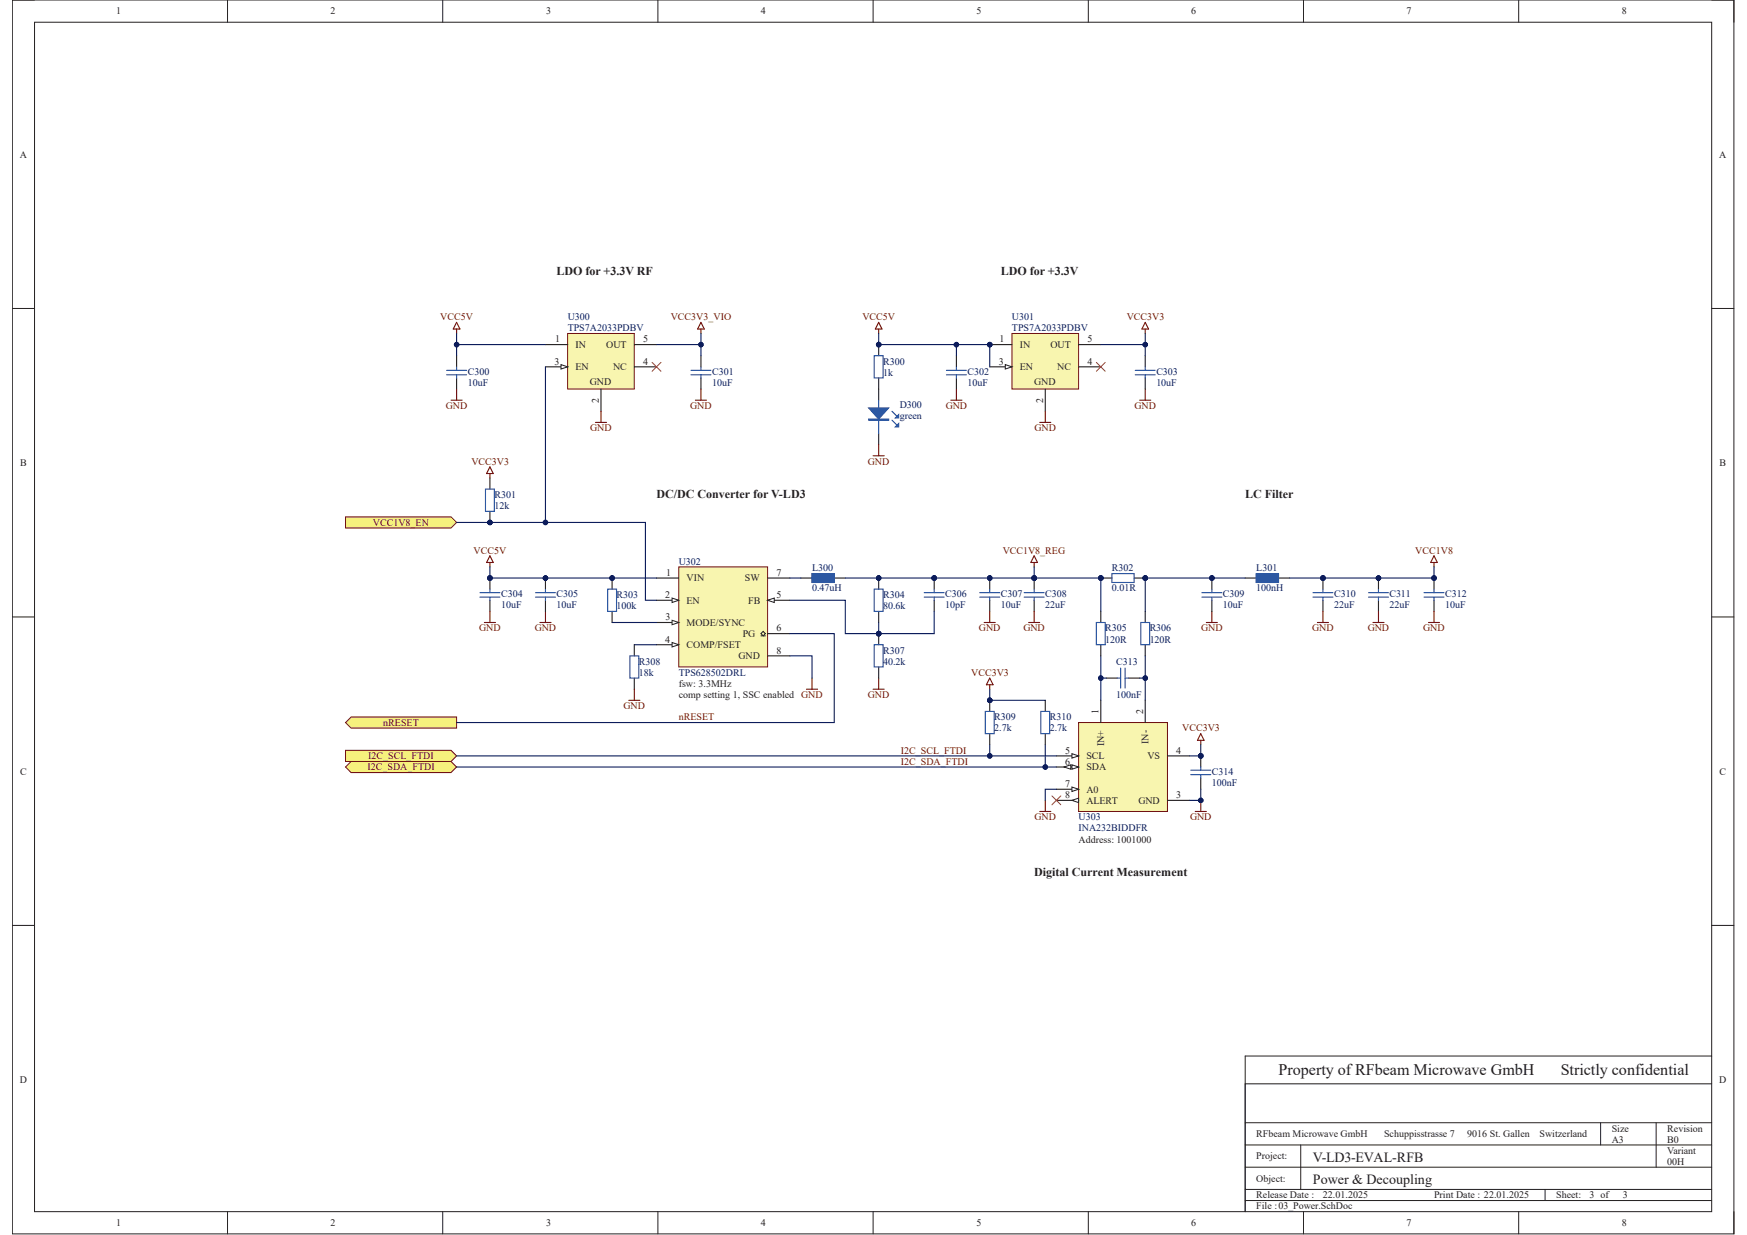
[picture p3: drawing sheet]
<svg xmlns="http://www.w3.org/2000/svg" width="297mm" height="210mm" viewBox="0 0 297 210" stroke-linecap="round" stroke-linejoin="round" font-family="sans-serif">
<g fill="none" stroke="#231f20" stroke-width=".17">
<path d="M2.1 0h292.7v209.7h-292.7zM2.1 0h3.8M38.7 0v3.8M75.3 0v3.8M111.9 0v3.8M148.5 0v3.8M185 0v3.8M221.6 0v3.8M258.2 0v3.8M291 0h3.8v3.8M5.9 3.8h285.1v202.1h-285.1zM2.1 52.4h3.8"/>
<path d="M291 52.4h3.8M2.1 104.9h3.8M291 104.9h3.8M2.1 157.3h3.8M291 157.3h3.8M291 179.5h-79.3v26.4M211.7 190.8h79.3M211.7 194.6h79.3M211.7 198.4h79.3M211.7 184.2h79.3M221.2 194.6v7.6M272.1 190.8v3.8"/>
<path d="M281.6 190.8v7.6M38.7 205.9v3.8M75.3 205.9v3.8M111.9 205.9v3.8M148.5 205.9v3.8M185 205.9v3.8M211.7 202.2h79.3M211.7 204h79.3M221.6 205.9v3.8M258.2 205.9v3.8M262.7 202.2v1.8M294.8 205.9v3.8"/>
</g>
<circle cx="83.3" cy="98.2" r=".38" fill="#0c1c5b"/>
<circle cx="83.3" cy="98.2" r=".38" fill="none" stroke="#0c1c5b" stroke-width=".17"/>
<path d="M83.3 98.2v1.9" fill="none" stroke="#231f20" stroke-width=".19"/>
<circle cx="83.3" cy="98.2" r=".38" fill="#0c1c5b"/>
<circle cx="83.3" cy="98.2" r=".38" fill="none" stroke="#0c1c5b" stroke-width=".17"/>
<path d="M83.3 102v1.9" fill="none" stroke="#231f20" stroke-width=".19"/>
<path d="M81.6 101.5h3.4M81.6 100.7h3.4M83.3 100.2v.5M83.3 101.5v.6" fill="none" stroke="#1f51a3" stroke-width=".19"/>
<circle cx="175.8" cy="98.2" r=".38" fill="#0c1c5b"/>
<circle cx="175.8" cy="98.2" r=".38" fill="none" stroke="#0c1c5b" stroke-width=".17"/>
<path d="M175.8 98.2v1.9" fill="none" stroke="#231f20" stroke-width=".19"/>
<circle cx="175.8" cy="98.2" r=".38" fill="#0c1c5b"/>
<circle cx="175.8" cy="98.2" r=".38" fill="none" stroke="#0c1c5b" stroke-width=".17"/>
<path d="M175.8 102v1.9" fill="none" stroke="#231f20" stroke-width=".19"/>
<path d="M174.1 101.5h3.4M174.1 100.7h3.4M175.8 100.2v.5M175.8 101.5v.6" fill="none" stroke="#1f51a3" stroke-width=".19"/>
<circle cx="168.3" cy="98.2" r=".38" fill="#0c1c5b"/>
<circle cx="168.3" cy="98.2" r=".38" fill="none" stroke="#0c1c5b" stroke-width=".17"/>
<path d="M168.3 98.2v1.9" fill="none" stroke="#231f20" stroke-width=".19"/>
<circle cx="168.3" cy="98.2" r=".38" fill="#0c1c5b"/>
<circle cx="168.3" cy="98.2" r=".38" fill="none" stroke="#0c1c5b" stroke-width=".17"/>
<path d="M168.3 102v1.9" fill="none" stroke="#231f20" stroke-width=".19"/>
<path d="M166.6 101.5h3.4M166.6 100.7h3.4M168.3 100.2v.5M168.3 101.5v.6" fill="none" stroke="#1f51a3" stroke-width=".19"/>
<path d="M115.4 96.4h15.1v17h-15.1z" fill-rule="evenodd" fill="#f8f5af"/>
<path d="M115.4 96.4h15.1v17h-15.1z" fill="none" stroke="#6e0c0e" stroke-width=".17"/>
<path d="M111.6 105.8h3.8" fill="none" stroke="#231f20" stroke-width=".19"/>
<path d="M114.3 105.4l1.1 .4-1.1 .4z" fill="#f9fcfe"/>
<path d="M114.3 105.4l1.1 .4-1.1 .4z" fill="none" stroke="#231f20" stroke-width=".17"/>
<path d="M111.6 98.2h3.8M130.5 102h3.8" fill="none" stroke="#231f20" stroke-width=".19"/>
<path d="M130.5 102l1.1-.4v.8z" fill="#f9fcfe"/>
<path d="M130.5 102l1.1-.4v.8z" fill="none" stroke="#231f20" stroke-width=".17"/>
<path d="M111.6 109.6h3.8" fill="none" stroke="#231f20" stroke-width=".19"/>
<path d="M114.3 109.2l1.1 .4-1.1 .4z" fill="#f9fcfe"/>
<path d="M114.3 109.2l1.1 .4-1.1 .4z" fill="none" stroke="#231f20" stroke-width=".17"/>
<path d="M111.6 102h3.8" fill="none" stroke="#231f20" stroke-width=".19"/>
<path d="M114.3 101.6l1.1 .4-1.1 .4z" fill="#f9fcfe"/>
<path d="M114.3 101.6l1.1 .4-1.1 .4zM129.4 108.1h.7M129.8 107.3l.3 .4-.3 .4-.4-.4z" fill="none" stroke="#231f20" stroke-width=".17"/>
<path d="M130.5 98.2h3.8M136.2 98.2h1.9M141.8 98.2h1.9M130.5 107.7h3.8M130.5 111.5h3.8" fill="none" stroke="#231f20" stroke-width=".19"/>
<path d="M83.3 94.5l.6 1.1h-1.2zM83.3 95.6v.8M243.8 94.5l.6 1.1h-1.1zM243.8 95.6v.8" fill="none" stroke="#6e0c0e" stroke-width=".19"/>
<path d="M138.1 97.5h3.7v1.5h-3.7z" fill-rule="evenodd" fill="#1f51a3"/>
<path d="M138.1 97.5h3.7v1.5h-3.7z" fill="none" stroke="#1f51a3" stroke-width=".17"/>
<path d="M138.1 97.5h3.7v1.5h-3.7z" fill="none" stroke="#1f51a3" stroke-width=".19"/>
<path d="M82.4 105.8h1.8M83.3 103.9v1.9M91.8 105.8h1.9M92.7 103.9v1.9M137.1 117.1h1.9M138.1 115.2v1.9M148.5 117.1h1.8M149.4 115.2v1.9" fill="none" stroke="#6e0c0e" stroke-width=".19"/>
<circle cx="158.8" cy="98.2" r=".38" fill="#0c1c5b"/>
<circle cx="158.8" cy="98.2" r=".38" fill="none" stroke="#0c1c5b" stroke-width=".17"/>
<path d="M158.8 98.2v1.9" fill="none" stroke="#231f20" stroke-width=".19"/>
<circle cx="158.8" cy="98.2" r=".38" fill="#0c1c5b"/>
<circle cx="158.8" cy="98.2" r=".38" fill="none" stroke="#0c1c5b" stroke-width=".17"/>
<path d="M107.9 109.6v1.9M107.9 115.2v1.9M158.8 102v1.9" fill="none" stroke="#231f20" stroke-width=".19"/>
<path d="M107.1 111.5h1.5v3.7h-1.5zM157.1 101.5h3.4M157.1 100.7h3.4M158.8 100.2v.5M158.8 101.5v.6" fill="none" stroke="#1f51a3" stroke-width=".19"/>
<path d="M106.9 119h1.9M107.9 117.1v1.9M167.3 105.8h1.9M168.3 103.9v1.9" fill="none" stroke="#6e0c0e" stroke-width=".19"/>
<circle cx="149.4" cy="98.2" r=".38" fill="#0c1c5b"/>
<circle cx="149.4" cy="98.2" r=".38" fill="none" stroke="#0c1c5b" stroke-width=".17"/>
<path d="M149.4 98.2v1.9M149.4 103.9v1.9" fill="none" stroke="#231f20" stroke-width=".19"/>
<circle cx="149.4" cy="98.2" r=".38" fill="#0c1c5b"/>
<circle cx="149.4" cy="98.2" r=".38" fill="none" stroke="#0c1c5b" stroke-width=".17"/>
<path d="M148.6 100.1h1.6v3.8h-1.6z" fill="none" stroke="#1f51a3" stroke-width=".19"/>
<circle cx="149.4" cy="107.7" r=".38" fill="#0c1c5b"/>
<circle cx="149.4" cy="107.7" r=".38" fill="none" stroke="#0c1c5b" stroke-width=".17"/>
<path d="M149.4 107.7v1.9M149.4 113.4v1.8" fill="none" stroke="#231f20" stroke-width=".19"/>
<circle cx="149.4" cy="107.7" r=".38" fill="#0c1c5b"/>
<circle cx="149.4" cy="107.7" r=".38" fill="none" stroke="#0c1c5b" stroke-width=".17"/>
<path d="M148.6 109.6h1.6v3.8h-1.6z" fill="none" stroke="#1f51a3" stroke-width=".19"/>
<path d="M211.7 98.2h1.9M217.4 98.2h1.9" fill="none" stroke="#231f20" stroke-width=".19"/>
<path d="M213.6 97.5h3.8v1.5h-3.8z" fill-rule="evenodd" fill="#1f51a3"/>
<path d="M213.6 97.5h3.8v1.5h-3.8z" fill="none" stroke="#1f51a3" stroke-width=".17"/>
<path d="M213.6 97.5h3.8v1.5h-3.8z" fill="none" stroke="#1f51a3" stroke-width=".19"/>
<path d="M174.9 105.8h1.9M175.8 103.9v1.9" fill="none" stroke="#6e0c0e" stroke-width=".19"/>
<circle cx="92.7" cy="98.2" r=".38" fill="#0c1c5b"/>
<circle cx="92.7" cy="98.2" r=".38" fill="none" stroke="#0c1c5b" stroke-width=".17"/>
<path d="M92.7 98.2v1.9" fill="none" stroke="#231f20" stroke-width=".19"/>
<circle cx="92.7" cy="98.2" r=".38" fill="#0c1c5b"/>
<circle cx="92.7" cy="98.2" r=".38" fill="none" stroke="#0c1c5b" stroke-width=".17"/>
<path d="M92.7 102v1.9" fill="none" stroke="#231f20" stroke-width=".19"/>
<path d="M91 101.5h3.4M91 100.7h3.4M92.7 100.2v.5M92.7 101.5v.6" fill="none" stroke="#1f51a3" stroke-width=".19"/>
<path d="M205.1 105.8h1.9M206.1 103.9v1.9" fill="none" stroke="#6e0c0e" stroke-width=".19"/>
<circle cx="224.9" cy="98.2" r=".38" fill="#0c1c5b"/>
<circle cx="224.9" cy="98.2" r=".38" fill="none" stroke="#0c1c5b" stroke-width=".17"/>
<path d="M224.9 98.2v1.9" fill="none" stroke="#231f20" stroke-width=".19"/>
<circle cx="224.9" cy="98.2" r=".38" fill="#0c1c5b"/>
<circle cx="224.9" cy="98.2" r=".38" fill="none" stroke="#0c1c5b" stroke-width=".17"/>
<path d="M224.9 102v1.9" fill="none" stroke="#231f20" stroke-width=".19"/>
<path d="M223.2 101.5h3.4M223.2 100.7h3.4M224.9 100.2v.5M224.9 101.5v.6" fill="none" stroke="#1f51a3" stroke-width=".19"/>
<circle cx="234.4" cy="98.2" r=".38" fill="#0c1c5b"/>
<circle cx="234.4" cy="98.2" r=".38" fill="none" stroke="#0c1c5b" stroke-width=".17"/>
<path d="M234.4 98.2v1.9" fill="none" stroke="#231f20" stroke-width=".19"/>
<circle cx="234.4" cy="98.2" r=".38" fill="#0c1c5b"/>
<circle cx="234.4" cy="98.2" r=".38" fill="none" stroke="#0c1c5b" stroke-width=".17"/>
<path d="M234.4 102v1.9" fill="none" stroke="#231f20" stroke-width=".19"/>
<path d="M232.7 101.5h3.4M232.7 100.7h3.4M234.4 100.2v.5M234.4 101.5v.6" fill="none" stroke="#1f51a3" stroke-width=".19"/>
<path d="M175.8 94.5l.6 1.1h-1.1zM175.8 95.6v.8M224 105.8h1.9M224.9 103.9v1.9M233.4 105.8h1.9M234.4 103.9v1.9" fill="none" stroke="#6e0c0e" stroke-width=".19"/>
<path d="M59.7 129.4h17l.9 1-.9 .9h-17l-1-.9z" fill-rule="evenodd" fill="#f6f17d"/>
<path d="M59.7 129.4h17l.9 1-.9 .9h-17l-1-.9z" fill="none" stroke="#6e0c0e" stroke-width=".17"/>
<path d="M58.7 127.5h18l.9 1-.9 .9h-18z" fill-rule="evenodd" fill="#f6f17d"/>
<path d="M58.7 127.5h18l.9 1-.9 .9h-18z" fill="none" stroke="#6e0c0e" stroke-width=".17"/>
<path d="M58.7 87.9h18l.9 .9-.9 .9h-18z" fill-rule="evenodd" fill="#f6f17d"/>
<path d="M58.7 87.9h18l.9 .9-.9 .9h-18z" fill="none" stroke="#6e0c0e" stroke-width=".17"/>
<circle cx="243.8" cy="98.2" r=".38" fill="#0c1c5b"/>
<circle cx="243.8" cy="98.2" r=".38" fill="none" stroke="#0c1c5b" stroke-width=".17"/>
<path d="M243.8 98.2v1.9" fill="none" stroke="#231f20" stroke-width=".19"/>
<circle cx="243.8" cy="98.2" r=".38" fill="#0c1c5b"/>
<circle cx="243.8" cy="98.2" r=".38" fill="none" stroke="#0c1c5b" stroke-width=".17"/>
<path d="M243.8 102v1.9" fill="none" stroke="#231f20" stroke-width=".19"/>
<path d="M242.1 101.5h3.4M242.1 100.7h3.4M243.8 100.2v.5M243.8 101.5v.6" fill="none" stroke="#1f51a3" stroke-width=".19"/>
<path d="M83.3 79.4l.6 1.1h-1.2zM83.3 80.5v.7M242.9 105.8h1.9M243.8 103.9v1.9" fill="none" stroke="#6e0c0e" stroke-width=".19"/>
<circle cx="83.3" cy="88.8" r=".38" fill="#0c1c5b"/>
<circle cx="83.3" cy="88.8" r=".38" fill="none" stroke="#0c1c5b" stroke-width=".17"/>
<path d="M83.3 86.9v1.9" fill="none" stroke="#231f20" stroke-width=".19"/>
<circle cx="83.3" cy="88.8" r=".38" fill="#0c1c5b"/>
<circle cx="83.3" cy="88.8" r=".38" fill="none" stroke="#0c1c5b" stroke-width=".17"/>
<path d="M83.3 81.2v1.9" fill="none" stroke="#231f20" stroke-width=".19"/>
<path d="M82.5 83.1h1.6v3.8h-1.6z" fill="none" stroke="#1f51a3" stroke-width=".19"/>
<circle cx="168.3" cy="58.6" r=".38" fill="#0c1c5b"/>
<circle cx="168.3" cy="58.6" r=".38" fill="none" stroke="#0c1c5b" stroke-width=".17"/>
<path d="M172.1 56.7h11.3v9.4h-11.3z" fill-rule="evenodd" fill="#f8f5af"/>
<path d="M172.1 56.7h11.3v9.4h-11.3z" fill="none" stroke="#6e0c0e" stroke-width=".17"/>
<path d="M168.3 58.6h3.8" fill="none" stroke="#231f20" stroke-width=".19"/>
<circle cx="168.3" cy="58.6" r=".38" fill="#0c1c5b"/>
<circle cx="168.3" cy="58.6" r=".38" fill="none" stroke="#0c1c5b" stroke-width=".17"/>
<path d="M183.4 58.6h3.8M168.3 62.3h3.8M177.7 66.1v3.8" fill="none" stroke="#231f20" stroke-width=".19"/>
<path d="M170.9 62l1.2 .3-1.2 .4z" fill="#f9fcfe"/>
<path d="M170.9 62l1.2 .3-1.2 .4z" fill="none" stroke="#231f20" stroke-width=".17"/>
<path d="M162.6 60.5v1.8M162.6 64.2v1.9M183.4 62.3h3.8M194.7 60.5v1.8M194.7 64.2v1.9" fill="none" stroke="#231f20" stroke-width=".19"/>
<path d="M149.4 54.8l.6 1.1h-1.2zM149.4 55.9v.8M194.7 55.9v.8M194.7 54.8l.6 1.1h-1.1zM161.7 68h1.9M162.6 66.1v1.9M176.8 71.8h1.9M177.7 69.9v1.9M193.8 68h1.9M194.7 66.1v1.9M168.3 115.2l.5 1.2h-1.1zM168.3 116.4v.7" fill="none" stroke="#6e0c0e" stroke-width=".19"/>
<path d="M186.4 61.6l1.5 1.5M187.9 61.6l-1.5 1.5" fill="none" stroke="#ee1d23" stroke-width=".17"/>
<path d="M160.9 63.7h3.4M160.9 62.9h3.4M162.6 62.4v.5M162.6 63.7v.6M193 63.7h3.4M193 62.9h3.4M194.7 62.4v.5M194.7 63.7v.6" fill="none" stroke="#1f51a3" stroke-width=".19"/>
<circle cx="168.3" cy="119" r=".38" fill="#0c1c5b"/>
<circle cx="168.3" cy="119" r=".38" fill="none" stroke="#0c1c5b" stroke-width=".17"/>
<path d="M168.3 119v1.9M168.3 124.7v1.9" fill="none" stroke="#231f20" stroke-width=".19"/>
<circle cx="168.3" cy="119" r=".38" fill="#0c1c5b"/>
<circle cx="168.3" cy="119" r=".38" fill="none" stroke="#0c1c5b" stroke-width=".17"/>
<path d="M167.5 120.9h1.5v3.8h-1.5zM177 120.9h1.5v3.8h-1.5z" fill="none" stroke="#1f51a3" stroke-width=".19"/>
<path d="M177.7 119v1.9M177.7 124.7v1.9" fill="none" stroke="#231f20" stroke-width=".19"/>
<path d="M59.7 121.9h17.9v1.9h-17.9l-1-1z" fill-rule="evenodd" fill="#f6f17d"/>
<path d="M59.7 121.9h17.9v1.9h-17.9l-1-1z" fill="none" stroke="#6e0c0e" stroke-width=".17"/>
<circle cx="104.1" cy="98.2" r=".38" fill="#0c1c5b"/>
<circle cx="104.1" cy="98.2" r=".38" fill="none" stroke="#0c1c5b" stroke-width=".17"/>
<path d="M104.1 98.2v1.9" fill="none" stroke="#231f20" stroke-width=".19"/>
<circle cx="104.1" cy="98.2" r=".38" fill="#0c1c5b"/>
<circle cx="104.1" cy="98.2" r=".38" fill="none" stroke="#0c1c5b" stroke-width=".17"/>
<path d="M104.1 103.9v1.9" fill="none" stroke="#231f20" stroke-width=".19"/>
<path d="M103.3 100.1h1.5v3.8h-1.5z" fill="none" stroke="#1f51a3" stroke-width=".19"/>
<path d="M183.4 122.8h15.1v15.1h-15.1z" fill-rule="evenodd" fill="#f8f5af"/>
<path d="M183.4 122.8h15.1v15.1h-15.1z" fill="none" stroke="#6e0c0e" stroke-width=".17"/>
<path d="M187.2 119v3.8M194.7 119v3.8M179.6 128.5h3.8M198.5 136h3.8M198.5 128.5h3.8" fill="none" stroke="#231f20" stroke-width=".19"/>
<path d="M182.3 128.1l1.1 .4-1.1 .4z" fill="#f9fcfe"/>
<path d="M182.3 128.1l1.1 .4-1.1 .4z" fill="none" stroke="#231f20" stroke-width=".17"/>
<path d="M179.6 130.4h3.8" fill="none" stroke="#231f20" stroke-width=".19"/>
<path d="M182.3 130l1.1 .4-1.1 .3z" fill="#f9fcfe"/>
<path d="M182.3 130l1.1 .4-1.1 .3z" fill="none" stroke="#231f20" stroke-width=".17"/>
<path d="M180.9 130.4l1.2-.4v.7z" fill="#f9fcfe"/>
<path d="M180.9 130.4l1.2-.4v.7z" fill="none" stroke="#231f20" stroke-width=".17"/>
<path d="M179.6 134.1h3.8" fill="none" stroke="#231f20" stroke-width=".19"/>
<path d="M182.3 133.8l1.1 .3-1.1 .4z" fill="#f9fcfe"/>
<path d="M182.3 133.8l1.1 .3-1.1 .4z" fill="none" stroke="#231f20" stroke-width=".17"/>
<path d="M179.6 136h3.8" fill="none" stroke="#231f20" stroke-width=".19"/>
<path d="M182.3 136l1.1-.3v.7z" fill="#f9fcfe"/>
<path d="M182.3 136l1.1-.3v.7z" fill="none" stroke="#231f20" stroke-width=".17"/>
<circle cx="187.2" cy="98.2" r=".38" fill="#0c1c5b"/>
<circle cx="187.2" cy="98.2" r=".38" fill="none" stroke="#0c1c5b" stroke-width=".17"/>
<circle cx="194.7" cy="98.2" r=".38" fill="#0c1c5b"/>
<circle cx="194.7" cy="98.2" r=".38" fill="none" stroke="#0c1c5b" stroke-width=".17"/>
<path d="M187.2 98.2h1.9" fill="none" stroke="#231f20" stroke-width=".19"/>
<circle cx="187.2" cy="98.2" r=".38" fill="#0c1c5b"/>
<circle cx="187.2" cy="98.2" r=".38" fill="none" stroke="#0c1c5b" stroke-width=".17"/>
<path d="M192.8 98.2h1.9" fill="none" stroke="#231f20" stroke-width=".19"/>
<circle cx="194.7" cy="98.2" r=".38" fill="#0c1c5b"/>
<circle cx="194.7" cy="98.2" r=".38" fill="none" stroke="#0c1c5b" stroke-width=".17"/>
<path d="M189.1 97.5h3.7v1.5h-3.7zM186.4 105.8h1.5v3.8h-1.5zM194 105.8h1.5v3.8h-1.5z" fill="none" stroke="#1f51a3" stroke-width=".19"/>
<path d="M187.2 103.9v1.9M187.2 109.6v1.9M194.7 103.9v1.9M194.7 109.6v1.9" fill="none" stroke="#231f20" stroke-width=".19"/>
<path d="M203.2 137.9h1.9M204.2 136v1.9" fill="none" stroke="#6e0c0e" stroke-width=".19"/>
<circle cx="204.2" cy="136" r=".38" fill="#0c1c5b"/>
<circle cx="204.2" cy="136" r=".38" fill="none" stroke="#0c1c5b" stroke-width=".17"/>
<path d="M204.2 124.7l.5 1.1h-1.1zM204.2 125.8v.8" fill="none" stroke="#6e0c0e" stroke-width=".19"/>
<path d="M178.9 135.3l1.5 1.5M180.4 135.3l-1.5 1.5" fill="none" stroke="#ee1d23" stroke-width=".17"/>
<path d="M188.1 115.2h1.9M191.9 115.2h1.9" fill="none" stroke="#231f20" stroke-width=".19"/>
<path d="M190 115.2h.5M190.5 113.5v3.4M191.3 115.2h.6M191.3 113.5v3.4" fill="none" stroke="#1f51a3" stroke-width=".19"/>
<circle cx="204.2" cy="128.5" r=".38" fill="#0c1c5b"/>
<circle cx="204.2" cy="128.5" r=".38" fill="none" stroke="#0c1c5b" stroke-width=".17"/>
<path d="M204.2 128.5v1.9M204.2 132.3v1.8" fill="none" stroke="#231f20" stroke-width=".19"/>
<circle cx="204.2" cy="128.5" r=".38" fill="#0c1c5b"/>
<circle cx="204.2" cy="128.5" r=".38" fill="none" stroke="#0c1c5b" stroke-width=".17"/>
<path d="M202.5 130.9h3.4M202.5 131.7h3.4M204.2 130.3v.6M204.2 131.7v.5" fill="none" stroke="#1f51a3" stroke-width=".19"/>
<path d="M176.8 137.9h1.9M177.7 136v1.9" fill="none" stroke="#6e0c0e" stroke-width=".19"/>
<circle cx="149.4" cy="58.6" r=".38" fill="#0c1c5b"/>
<circle cx="149.4" cy="58.6" r=".38" fill="none" stroke="#0c1c5b" stroke-width=".17"/>
<path d="M149.4 58.6v1.9M149.4 64.2v1.9" fill="none" stroke="#231f20" stroke-width=".19"/>
<circle cx="149.4" cy="58.6" r=".38" fill="#0c1c5b"/>
<circle cx="149.4" cy="58.6" r=".38" fill="none" stroke="#0c1c5b" stroke-width=".17"/>
<path d="M148.6 60.5h1.6v3.7h-1.6zM149.4 68v5.7M151.7 71.4l.7 .8M151.7 69.9l.7 .8" fill="none" stroke="#1f51a3" stroke-width=".19"/>
<path d="M149.4 66.1v1.9M149.4 73.7v1.9" fill="none" stroke="#231f20" stroke-width=".19"/>
<path d="M147.7 69.3h3.4l-1.7 1.9z" fill="#1f51a3"/>
<path d="M147.7 71.3h3.4M147.7 69.3h3.4l-1.7 1.9zM147.7 71.2h3.4v.2h-3.4z" fill="none" stroke="#1f51a3" stroke-width=".19"/>
<path d="M152.2 72.5l.6-.5v.5z" fill="#1f51a3"/>
<path d="M152.8 72v.5h-.6z" fill="none" stroke="#1f51a3" stroke-width=".19"/>
<path d="M152.2 71l.6-.5v.5z" fill="#1f51a3"/>
<path d="M152.2 71l.6-.5v.5z" fill="none" stroke="#1f51a3" stroke-width=".19"/>
<path d="M148.5 77.5h1.8M149.4 75.6v1.9" fill="none" stroke="#6e0c0e" stroke-width=".19"/>
<path d="M96.5 56.7h11.4v9.4h-11.4z" fill-rule="evenodd" fill="#f8f5af"/>
<path d="M96.5 56.7h11.4v9.4h-11.4z" fill="none" stroke="#6e0c0e" stroke-width=".17"/>
<path d="M92.7 58.6h3.8M107.9 58.6h3.7M92.7 62.3h3.8M102.2 66.1v3.8" fill="none" stroke="#231f20" stroke-width=".19"/>
<path d="M95.4 62l1.1 .3-1.1 .4z" fill="#f9fcfe"/>
<path d="M95.4 62l1.1 .3-1.1 .4z" fill="none" stroke="#231f20" stroke-width=".17"/>
<path d="M77.6 60.5v1.8M77.6 64.2v1.9M107.9 62.3h3.7M119.2 60.5v1.8M119.2 64.2v1.9" fill="none" stroke="#231f20" stroke-width=".19"/>
<path d="M77.6 54.8l.6 1.1h-1.1zM77.6 55.9v.8M119.2 55.9v.8M119.2 54.8l.5 1.1h-1.1zM76.7 68h1.9M77.6 66.1v1.9M101.2 71.8h1.9M102.2 69.9v1.9M118.2 68h1.9M119.2 66.1v1.9" fill="none" stroke="#6e0c0e" stroke-width=".19"/>
<path d="M110.9 61.6l1.5 1.5M112.4 61.6l-1.5 1.5" fill="none" stroke="#ee1d23" stroke-width=".17"/>
<path d="M75.9 63.7h3.4M75.9 62.9h3.4M77.6 62.4v.5M77.6 63.7v.6M117.5 63.7h3.4M117.5 62.9h3.4M119.2 62.4v.5M119.2 63.7v.6" fill="none" stroke="#1f51a3" stroke-width=".19"/>
<path d="M83.3 98.2h28.3" fill="none" stroke="#0c1c5b" stroke-width=".19"/>
<circle cx="83.3" cy="98.2" r=".38" fill="#0c1c5b"/>
<circle cx="83.3" cy="98.2" r=".38" fill="none" stroke="#0c1c5b" stroke-width=".17"/>
<circle cx="92.7" cy="98.2" r=".38" fill="#0c1c5b"/>
<circle cx="92.7" cy="98.2" r=".38" fill="none" stroke="#0c1c5b" stroke-width=".17"/>
<circle cx="104.1" cy="98.2" r=".38" fill="#0c1c5b"/>
<circle cx="104.1" cy="98.2" r=".38" fill="none" stroke="#0c1c5b" stroke-width=".17"/>
<path d="M134.3 111.5h3.8v3.7M158.8 103.9v3.8h-9.4" fill="none" stroke="#0c1c5b" stroke-width=".19"/>
<circle cx="149.4" cy="107.7" r=".38" fill="#0c1c5b"/>
<circle cx="149.4" cy="107.7" r=".38" fill="none" stroke="#0c1c5b" stroke-width=".17"/>
<path d="M143.7 98.2h15.1" fill="none" stroke="#0c1c5b" stroke-width=".19"/>
<circle cx="149.4" cy="98.2" r=".38" fill="#0c1c5b"/>
<circle cx="149.4" cy="98.2" r=".38" fill="none" stroke="#0c1c5b" stroke-width=".17"/>
<circle cx="158.8" cy="98.2" r=".38" fill="#0c1c5b"/>
<circle cx="158.8" cy="98.2" r=".38" fill="none" stroke="#0c1c5b" stroke-width=".17"/>
<path d="M134.3 102h9.4v5.7h5.7" fill="none" stroke="#0c1c5b" stroke-width=".19"/>
<circle cx="149.4" cy="107.7" r=".38" fill="#0c1c5b"/>
<circle cx="149.4" cy="107.7" r=".38" fill="none" stroke="#0c1c5b" stroke-width=".17"/>
<path d="M134.3 98.2h1.9M107.9 109.6h3.7M149.4 105.8v1.9" fill="none" stroke="#0c1c5b" stroke-width=".19"/>
<circle cx="149.4" cy="107.7" r=".38" fill="#0c1c5b"/>
<circle cx="149.4" cy="107.7" r=".38" fill="none" stroke="#0c1c5b" stroke-width=".17"/>
<path d="M219.3 98.2h5.6" fill="none" stroke="#0c1c5b" stroke-width=".19"/>
<circle cx="224.9" cy="98.2" r=".38" fill="#0c1c5b"/>
<circle cx="224.9" cy="98.2" r=".38" fill="none" stroke="#0c1c5b" stroke-width=".17"/>
<path d="M175.8 96.4v1.8M104.1 105.8h7.5" fill="none" stroke="#0c1c5b" stroke-width=".19"/>
<circle cx="175.8" cy="98.2" r=".38" fill="#0c1c5b"/>
<circle cx="175.8" cy="98.2" r=".38" fill="none" stroke="#0c1c5b" stroke-width=".17"/>
<path d="M83.3 96.4v1.8" fill="none" stroke="#0c1c5b" stroke-width=".19"/>
<circle cx="83.3" cy="98.2" r=".38" fill="#0c1c5b"/>
<circle cx="83.3" cy="98.2" r=".38" fill="none" stroke="#0c1c5b" stroke-width=".17"/>
<path d="M158.8 98.2h17" fill="none" stroke="#0c1c5b" stroke-width=".19"/>
<circle cx="158.8" cy="98.2" r=".38" fill="#0c1c5b"/>
<circle cx="158.8" cy="98.2" r=".38" fill="none" stroke="#0c1c5b" stroke-width=".17"/>
<circle cx="168.3" cy="98.2" r=".38" fill="#0c1c5b"/>
<circle cx="168.3" cy="98.2" r=".38" fill="none" stroke="#0c1c5b" stroke-width=".17"/>
<circle cx="175.8" cy="98.2" r=".38" fill="#0c1c5b"/>
<circle cx="175.8" cy="98.2" r=".38" fill="none" stroke="#0c1c5b" stroke-width=".17"/>
<path d="M77.6 128.5h102" fill="none" stroke="#0c1c5b" stroke-width=".19"/>
<circle cx="168.3" cy="128.5" r=".38" fill="#0c1c5b"/>
<circle cx="168.3" cy="128.5" r=".38" fill="none" stroke="#0c1c5b" stroke-width=".17"/>
<path d="M77.6 130.4h102" fill="none" stroke="#0c1c5b" stroke-width=".19"/>
<circle cx="177.7" cy="130.4" r=".38" fill="#0c1c5b"/>
<circle cx="177.7" cy="130.4" r=".38" fill="none" stroke="#0c1c5b" stroke-width=".17"/>
<path d="M77.6 88.8h32.1v13.2h1.9" fill="none" stroke="#0c1c5b" stroke-width=".19"/>
<circle cx="83.3" cy="88.8" r=".38" fill="#0c1c5b"/>
<circle cx="83.3" cy="88.8" r=".38" fill="none" stroke="#0c1c5b" stroke-width=".17"/>
<circle cx="92.7" cy="88.8" r=".38" fill="#0c1c5b"/>
<circle cx="92.7" cy="88.8" r=".38" fill="none" stroke="#0c1c5b" stroke-width=".17"/>
<path d="M194.7 56.7v3.8" fill="none" stroke="#0c1c5b" stroke-width=".19"/>
<circle cx="194.7" cy="58.6" r=".38" fill="#0c1c5b"/>
<circle cx="194.7" cy="58.6" r=".38" fill="none" stroke="#0c1c5b" stroke-width=".17"/>
<path d="M187.2 58.6h7.5" fill="none" stroke="#0c1c5b" stroke-width=".19"/>
<circle cx="194.7" cy="58.6" r=".38" fill="#0c1c5b"/>
<circle cx="194.7" cy="58.6" r=".38" fill="none" stroke="#0c1c5b" stroke-width=".17"/>
<path d="M162.6 60.5v-1.9h5.7v3.7" fill="none" stroke="#0c1c5b" stroke-width=".19"/>
<circle cx="168.3" cy="58.6" r=".38" fill="#0c1c5b"/>
<circle cx="168.3" cy="58.6" r=".38" fill="none" stroke="#0c1c5b" stroke-width=".17"/>
<circle cx="162.6" cy="58.6" r=".38" fill="#0c1c5b"/>
<circle cx="162.6" cy="58.6" r=".38" fill="none" stroke="#0c1c5b" stroke-width=".17"/>
<path d="M149.4 56.7v1.9h13.2" fill="none" stroke="#0c1c5b" stroke-width=".19"/>
<circle cx="149.4" cy="58.6" r=".38" fill="#0c1c5b"/>
<circle cx="149.4" cy="58.6" r=".38" fill="none" stroke="#0c1c5b" stroke-width=".17"/>
<circle cx="162.6" cy="58.6" r=".38" fill="#0c1c5b"/>
<circle cx="162.6" cy="58.6" r=".38" fill="none" stroke="#0c1c5b" stroke-width=".17"/>
<path d="M168.3 126.6v1.9" fill="none" stroke="#0c1c5b" stroke-width=".19"/>
<circle cx="168.3" cy="128.5" r=".38" fill="#0c1c5b"/>
<circle cx="168.3" cy="128.5" r=".38" fill="none" stroke="#0c1c5b" stroke-width=".17"/>
<path d="M177.7 126.6v3.8" fill="none" stroke="#0c1c5b" stroke-width=".19"/>
<circle cx="177.7" cy="130.4" r=".38" fill="#0c1c5b"/>
<circle cx="177.7" cy="130.4" r=".38" fill="none" stroke="#0c1c5b" stroke-width=".17"/>
<path d="M194.7 98.2v5.7M134.3 107.7h7.5v15.1h-64.2" fill="none" stroke="#0c1c5b" stroke-width=".19"/>
<circle cx="194.7" cy="98.2" r=".38" fill="#0c1c5b"/>
<circle cx="194.7" cy="98.2" r=".38" fill="none" stroke="#0c1c5b" stroke-width=".17"/>
<path d="M193.8 115.2h.9" fill="none" stroke="#0c1c5b" stroke-width=".19"/>
<circle cx="194.7" cy="115.2" r=".38" fill="#0c1c5b"/>
<circle cx="194.7" cy="115.2" r=".38" fill="none" stroke="#0c1c5b" stroke-width=".17"/>
<path d="M187.2 98.2v5.7" fill="none" stroke="#0c1c5b" stroke-width=".19"/>
<circle cx="187.2" cy="98.2" r=".38" fill="#0c1c5b"/>
<circle cx="187.2" cy="98.2" r=".38" fill="none" stroke="#0c1c5b" stroke-width=".17"/>
<path d="M202.3 128.5h1.9" fill="none" stroke="#0c1c5b" stroke-width=".19"/>
<circle cx="204.2" cy="128.5" r=".38" fill="#0c1c5b"/>
<circle cx="204.2" cy="128.5" r=".38" fill="none" stroke="#0c1c5b" stroke-width=".17"/>
<path d="M204.2 134.1v1.9h-1.9" fill="none" stroke="#0c1c5b" stroke-width=".19"/>
<circle cx="204.2" cy="136" r=".38" fill="#0c1c5b"/>
<circle cx="204.2" cy="136" r=".38" fill="none" stroke="#0c1c5b" stroke-width=".17"/>
<path d="M194.7 111.5v7.5" fill="none" stroke="#0c1c5b" stroke-width=".19"/>
<circle cx="194.7" cy="115.2" r=".38" fill="#0c1c5b"/>
<circle cx="194.7" cy="115.2" r=".38" fill="none" stroke="#0c1c5b" stroke-width=".17"/>
<path d="M204.2 126.6v1.9" fill="none" stroke="#0c1c5b" stroke-width=".19"/>
<circle cx="204.2" cy="128.5" r=".38" fill="#0c1c5b"/>
<circle cx="204.2" cy="128.5" r=".38" fill="none" stroke="#0c1c5b" stroke-width=".17"/>
<path d="M175.8 98.2h11.4" fill="none" stroke="#0c1c5b" stroke-width=".19"/>
<circle cx="175.8" cy="98.2" r=".38" fill="#0c1c5b"/>
<circle cx="175.8" cy="98.2" r=".38" fill="none" stroke="#0c1c5b" stroke-width=".17"/>
<circle cx="187.2" cy="98.2" r=".38" fill="#0c1c5b"/>
<circle cx="187.2" cy="98.2" r=".38" fill="none" stroke="#0c1c5b" stroke-width=".17"/>
<path d="M168.3 119h9.4" fill="none" stroke="#0c1c5b" stroke-width=".19"/>
<circle cx="168.3" cy="119" r=".38" fill="#0c1c5b"/>
<circle cx="168.3" cy="119" r=".38" fill="none" stroke="#0c1c5b" stroke-width=".17"/>
<path d="M168.3 117.1v1.9" fill="none" stroke="#0c1c5b" stroke-width=".19"/>
<circle cx="168.3" cy="119" r=".38" fill="#0c1c5b"/>
<circle cx="168.3" cy="119" r=".38" fill="none" stroke="#0c1c5b" stroke-width=".17"/>
<path d="M194.7 98.2h17" fill="none" stroke="#0c1c5b" stroke-width=".19"/>
<circle cx="194.7" cy="98.2" r=".38" fill="#0c1c5b"/>
<circle cx="194.7" cy="98.2" r=".38" fill="none" stroke="#0c1c5b" stroke-width=".17"/>
<circle cx="206.1" cy="98.2" r=".38" fill="#0c1c5b"/>
<circle cx="206.1" cy="98.2" r=".38" fill="none" stroke="#0c1c5b" stroke-width=".17"/>
<path d="M243.8 96.4v1.8h-18.9" fill="none" stroke="#0c1c5b" stroke-width=".19"/>
<circle cx="224.9" cy="98.2" r=".38" fill="#0c1c5b"/>
<circle cx="224.9" cy="98.2" r=".38" fill="none" stroke="#0c1c5b" stroke-width=".17"/>
<circle cx="234.4" cy="98.2" r=".38" fill="#0c1c5b"/>
<circle cx="234.4" cy="98.2" r=".38" fill="none" stroke="#0c1c5b" stroke-width=".17"/>
<circle cx="243.8" cy="98.2" r=".38" fill="#0c1c5b"/>
<circle cx="243.8" cy="98.2" r=".38" fill="none" stroke="#0c1c5b" stroke-width=".17"/>
<path d="M188.1 115.2h-.9v3.8" fill="none" stroke="#0c1c5b" stroke-width=".19"/>
<circle cx="187.2" cy="115.2" r=".38" fill="#0c1c5b"/>
<circle cx="187.2" cy="115.2" r=".38" fill="none" stroke="#0c1c5b" stroke-width=".17"/>
<path d="M187.2 111.5v3.7" fill="none" stroke="#0c1c5b" stroke-width=".19"/>
<circle cx="187.2" cy="115.2" r=".38" fill="#0c1c5b"/>
<circle cx="187.2" cy="115.2" r=".38" fill="none" stroke="#0c1c5b" stroke-width=".17"/>
<path d="M119.2 56.7v3.8M179.6 134.1h-1.9v1.9" fill="none" stroke="#0c1c5b" stroke-width=".19"/>
<circle cx="119.2" cy="58.6" r=".38" fill="#0c1c5b"/>
<circle cx="119.2" cy="58.6" r=".38" fill="none" stroke="#0c1c5b" stroke-width=".17"/>
<path d="M111.6 58.6h7.6" fill="none" stroke="#0c1c5b" stroke-width=".19"/>
<circle cx="119.2" cy="58.6" r=".38" fill="#0c1c5b"/>
<circle cx="119.2" cy="58.6" r=".38" fill="none" stroke="#0c1c5b" stroke-width=".17"/>
<path d="M77.6 56.7v1.9h15.1" fill="none" stroke="#0c1c5b" stroke-width=".19"/>
<circle cx="77.6" cy="58.6" r=".38" fill="#0c1c5b"/>
<circle cx="77.6" cy="58.6" r=".38" fill="none" stroke="#0c1c5b" stroke-width=".17"/>
<path d="M77.6 58.6v1.9" fill="none" stroke="#0c1c5b" stroke-width=".19"/>
<circle cx="77.6" cy="58.6" r=".38" fill="#0c1c5b"/>
<circle cx="77.6" cy="58.6" r=".38" fill="none" stroke="#0c1c5b" stroke-width=".17"/>
<path d="M92.7 62.3v26.5" fill="none" stroke="#0c1c5b" stroke-width=".19"/>
<circle cx="92.7" cy="88.8" r=".38" fill="#0c1c5b"/>
<circle cx="92.7" cy="88.8" r=".38" fill="none" stroke="#0c1c5b" stroke-width=".17"/>
<circle cx="206.1" cy="98.2" r=".38" fill="#0c1c5b"/>
<circle cx="206.1" cy="98.2" r=".38" fill="none" stroke="#0c1c5b" stroke-width=".17"/>
<path d="M206.1 98.2v1.9" fill="none" stroke="#231f20" stroke-width=".19"/>
<circle cx="206.1" cy="98.2" r=".38" fill="#0c1c5b"/>
<circle cx="206.1" cy="98.2" r=".38" fill="none" stroke="#0c1c5b" stroke-width=".17"/>
<path d="M206.1 102v1.9" fill="none" stroke="#231f20" stroke-width=".19"/>
<path d="M204.4 101.5h3.4M204.4 100.7h3.4M206.1 100.2v.5M206.1 101.5v.6" fill="none" stroke="#1f51a3" stroke-width=".19"/>
<g font-size="2.7" fill="#231f20">
<text x="217.4" y="182.7">Property ofRFbeam Microwave GmbH</text>
<text x="265.4" y="182.7">Strictly confidential</text>
</g>
<g font-size="2.4" fill="#231f20">
<text x="223.2" y="197.5">V-LD3-EVAL-RFB</text>
<text x="223.2" y="201.3">Power &amp; Decoupling</text>
</g>
<g font-size="2" fill="#231f20">
<text x="94.6" y="46.8">LDO for +3.3V RF</text>
<text x="170.2" y="46.8">LDO for +3.3V</text>
<text x="111.6" y="84.6">DC/DC Converter for V-LD3</text>
<text x="211.7" y="84.6">LC Filter</text>
<text x="175.8" y="148.8">Digital Current Measurement</text>
</g>
<g font-size="1.7" fill="#231f20">
<text x="19.8" y="2.5">1</text>
<text x="56.2" y="2.5">2</text>
<text x="92.9" y="2.5">3</text>
<text x="129.4" y="2.5">4</text>
<text x="166" y="2.5">5</text>
<text x="202.6" y="2.5">6</text>
<text x="239.2" y="2.5">7</text>
<text x="275.8" y="2.5">8</text>
<text x="3.4" y="26.8">A</text>
<text x="292.3" y="26.8">A</text>
<text x="94.4" y="58.2">1</text>
<text x="97.8" y="59.1">IN</text>
<text x="103.1" y="59.1">OUT</text>
<text x="109.4" y="58.2">5</text>
<text x="169.9" y="58.2">1</text>
<text x="173.4" y="59.1">IN</text>
<text x="178.6" y="59.1">OUT</text>
<text x="184.9" y="58.2">5</text>
<text x="94.3" y="62">3</text>
<text x="97.8" y="62.9">EN</text>
<text x="100.3" y="65.4">GND</text>
<text x="104.2" y="62.9">NC</text>
<text x="109.4" y="62">4</text>
<text x="169.8" y="62">3</text>
<text x="173.4" y="62.9">EN</text>
<text x="175.8" y="65.4">GND</text>
<text x="179.8" y="62.9">NC</text>
<text x="184.9" y="62">4</text>
<text x="101.8" y="68.4" transform="rotate(-90 101.8 68.4)">2</text>
<text x="177.3" y="68.4" transform="rotate(-90 177.3 68.4)">2</text>
<text x="3.4" y="79.2">B</text>
<text x="292.4" y="79.2">B</text>
<text x="113.1" y="101.6">2</text>
<text x="113.3" y="97.9">1</text>
<text x="116.7" y="98.8">VIN</text>
<text x="126.6" y="98.8">SW</text>
<text x="132" y="97.9">7</text>
<text x="132" y="101.6">5</text>
<text x="113.2" y="105.4">3</text>
<text x="116.7" y="106.4">MODE/SYNC</text>
<text x="116.7" y="102.6">EN</text>
<text x="127.2" y="102.6">FB</text>
<text x="132" y="107.3">6</text>
<text x="113.1" y="109.2">4</text>
<text x="116.7" y="110.1">COMP/FSET</text>
<text x="125.6" y="112">GND</text>
<text x="126.3" y="108.3">PG</text>
<text x="132" y="111.1">8</text>
<text x="115.4" y="116.8">fsw: 3.3MHz</text>
<text x="115.4" y="118.6">comp setting 1, SSC enabled GND</text>
<text x="186.8" y="121.3" transform="rotate(-90 186.8 121.3)">1</text>
<text x="194.3" y="121.3" transform="rotate(-90 194.3 121.3)">2</text>
<text x="3.4" y="131.7">C</text>
<text x="181.1" y="130">6</text>
<text x="181.1" y="128.1">5</text>
<text x="184.7" y="129">SCL</text>
<text x="184.7" y="130.9">SDA</text>
<text x="187.7" y="126.9" transform="rotate(-90 187.7 126.9)">IN+</text>
<text x="195.1" y="129">VS</text>
<text x="195.3" y="126.4" transform="rotate(-90 195.3 126.4)">IN-</text>
<text x="200" y="128.1">4</text>
<text x="292.4" y="131.7">C</text>
<text x="181.1" y="133.8">7</text>
<text x="181.1" y="135.7">8</text>
<text x="184.7" y="134.7">A0</text>
<text x="184.7" y="136.6">ALERT</text>
<text x="193.6" y="136.6">GND</text>
<text x="200" y="135.7">3</text>
<text x="183.4" y="143.2">Address: 1001000</text>
<text x="3.4" y="184.1">D</text>
<text x="292.3" y="184.1">D</text>
<text x="213.6" y="197.1">Project:</text>
<text x="213.6" y="193.3">RFbeam Microwave GmbH</text>
<text x="235.3" y="193.3">Schuppisstrasse 7</text>
<text x="249.5" y="193.3">9016 St. Gallen</text>
<text x="261.8" y="193.3">Switzerland</text>
<text x="274" y="192.3">Size</text>
<text x="274" y="194.2">A3</text>
<text x="283.5" y="192.3">Revision</text>
<text x="283.5" y="194.2">B0</text>
<text x="283.5" y="196.1">Variant</text>
<text x="213.6" y="200.8">Object:</text>
<text x="213.6" y="203.7">Release Date :</text>
<text x="224.9" y="203.7">22.01.2025</text>
<text x="243.8" y="203.7">Print Date : 22.01.2025</text>
<text x="264.6" y="203.7">Sheet:</text>
<text x="270.3" y="203.7">3 of</text>
<text x="275.9" y="203.7">3</text>
<text x="283.5" y="198">00H</text>
<text x="19.8" y="208.4">1</text>
<text x="56.2" y="208.4">2</text>
<text x="92.9" y="208.4">3</text>
<text x="129.4" y="208.4">4</text>
<text x="166" y="208.4">5</text>
<text x="202.6" y="208.4">6</text>
<text x="213.6" y="205.6">File :03_Power.SchDoc</text>
<text x="239.2" y="208.4">7</text>
<text x="275.8" y="208.4">8</text>
</g>
<g font-size="1.7" fill="#6e0c0e">
<text x="74.9" y="54.4">VCC5V</text>
<text x="114.1" y="54.4">VCC3V3_VIO</text>
<text x="146.6" y="54.4">VCC5V</text>
<text x="191.6" y="54.4">VCC3V3</text>
<text x="75.8" y="69.5">GND</text>
<text x="117.4" y="69.5">GND</text>
<text x="160.8" y="69.5">GND</text>
<text x="192.9" y="69.5">GND</text>
<text x="100.4" y="73.3">GND</text>
<text x="175.9" y="73.3">GND</text>
<text x="80.2" y="79">VCC3V3</text>
<text x="147.6" y="79">GND</text>
<text x="63.4" y="89.4">VCC1V8_EN</text>
<text x="80.5" y="94.1">VCC5V</text>
<text x="170.5" y="94.1">VCC1V8_REG</text>
<text x="240.6" y="94.1">VCC1V8</text>
<text x="81.5" y="107.3">GND</text>
<text x="90.9" y="107.3">GND</text>
<text x="166.5" y="107.3">GND</text>
<text x="174" y="107.3">GND</text>
<text x="204.2" y="107.3">GND</text>
<text x="223.1" y="107.3">GND</text>
<text x="232.6" y="107.3">GND</text>
<text x="242" y="107.3">GND</text>
<text x="147.6" y="118.6">GND</text>
<text x="165.1" y="114.9">VCC3V3</text>
<text x="65.2" y="123.4">nRESET</text>
<text x="106" y="120.5">GND</text>
<text x="115.4" y="122.4">nRESET</text>
<text x="201" y="124.3">VCC3V3</text>
<text x="62.5" y="130.9">I2C_SDA_FTDI</text>
<text x="62.6" y="129">I2C_SCL_FTDI</text>
<text x="153.2" y="128.1">I2C_SCL_FTDI</text>
<text x="153.2" y="130">I2C_SDA_FTDI</text>
<text x="175.9" y="139.4">GND</text>
<text x="202.3" y="139.4">GND</text>
</g>
<g font-size="1.7" fill="#0c1c5b">
<text x="96.5" y="54.4">U300</text>
<text x="96.5" y="56.3">TPS7A2033PDBV</text>
<text x="172.1" y="54.4">U301</text>
<text x="172.1" y="56.3">TPS7A2033PDBV</text>
<text x="79.5" y="63.7">C300</text>
<text x="79.5" y="65.6">10uF</text>
<text x="121.1" y="63.7">C301</text>
<text x="121.1" y="65.6">10uF</text>
<text x="150.2" y="62">R300</text>
<text x="150.2" y="63.9">1k</text>
<text x="164.5" y="63.7">C302</text>
<text x="164.5" y="65.6">10uF</text>
<text x="196.6" y="63.7">C303</text>
<text x="196.6" y="65.6">10uF</text>
<text x="153" y="71.2">green</text>
<text x="153" y="69.3">D300</text>
<text x="84.1" y="84.6">R301</text>
<text x="84.1" y="86.5">12k</text>
<text x="115.4" y="96">U302</text>
<text x="85.2" y="101.5">C304</text>
<text x="94.6" y="101.5">C305</text>
<text x="104.8" y="101.6">R303</text>
<text x="138.1" y="97.1">L300</text>
<text x="138.1" y="100.5">0.47uH</text>
<text x="150.2" y="101.6">R304</text>
<text x="160.7" y="101.5">C306</text>
<text x="170.2" y="101.5">C307</text>
<text x="177.7" y="101.5">C308</text>
<text x="189.1" y="97.1">R302</text>
<text x="189.1" y="100.5">0.01R</text>
<text x="207.9" y="101.5">C309</text>
<text x="213.6" y="97.1">L301</text>
<text x="213.6" y="100.5">100nH</text>
<text x="226.8" y="101.5">C310</text>
<text x="236.3" y="101.5">C311</text>
<text x="245.7" y="101.5">C312</text>
<text x="85.2" y="103.4">10uF</text>
<text x="94.6" y="103.4">10uF</text>
<text x="104.8" y="103.5">100k</text>
<text x="150.2" y="103.5">80.6k</text>
<text x="160.7" y="103.4">10pF</text>
<text x="170.2" y="103.4">10uF</text>
<text x="177.7" y="103.4">22uF</text>
<text x="187.9" y="107.3">R305</text>
<text x="195.5" y="107.3">R306</text>
<text x="207.9" y="103.4">10uF</text>
<text x="226.8" y="103.4">22uF</text>
<text x="236.3" y="103.4">22uF</text>
<text x="245.7" y="103.4">10uF</text>
<text x="108.6" y="113">R308</text>
<text x="150.2" y="111.1">R307</text>
<text x="150.2" y="113">40.2k</text>
<text x="187.9" y="109.2">120R</text>
<text x="189.8" y="113">C313</text>
<text x="195.5" y="109.2">120R</text>
<text x="108.6" y="114.9">18k</text>
<text x="115.4" y="114.9">TPS628502DRL</text>
<text x="189.8" y="118.6">100nF</text>
<text x="169" y="122.4">R309</text>
<text x="169" y="124.3">2.7k</text>
<text x="178.5" y="122.4">R310</text>
<text x="178.5" y="124.3">2.7k</text>
<text x="206.1" y="131.7">C314</text>
<text x="206.1" y="133.5">100nF</text>
<text x="183.4" y="139.4">U303</text>
<text x="183.4" y="141.3">INA232BIDDFR</text>
</g>
</svg>
